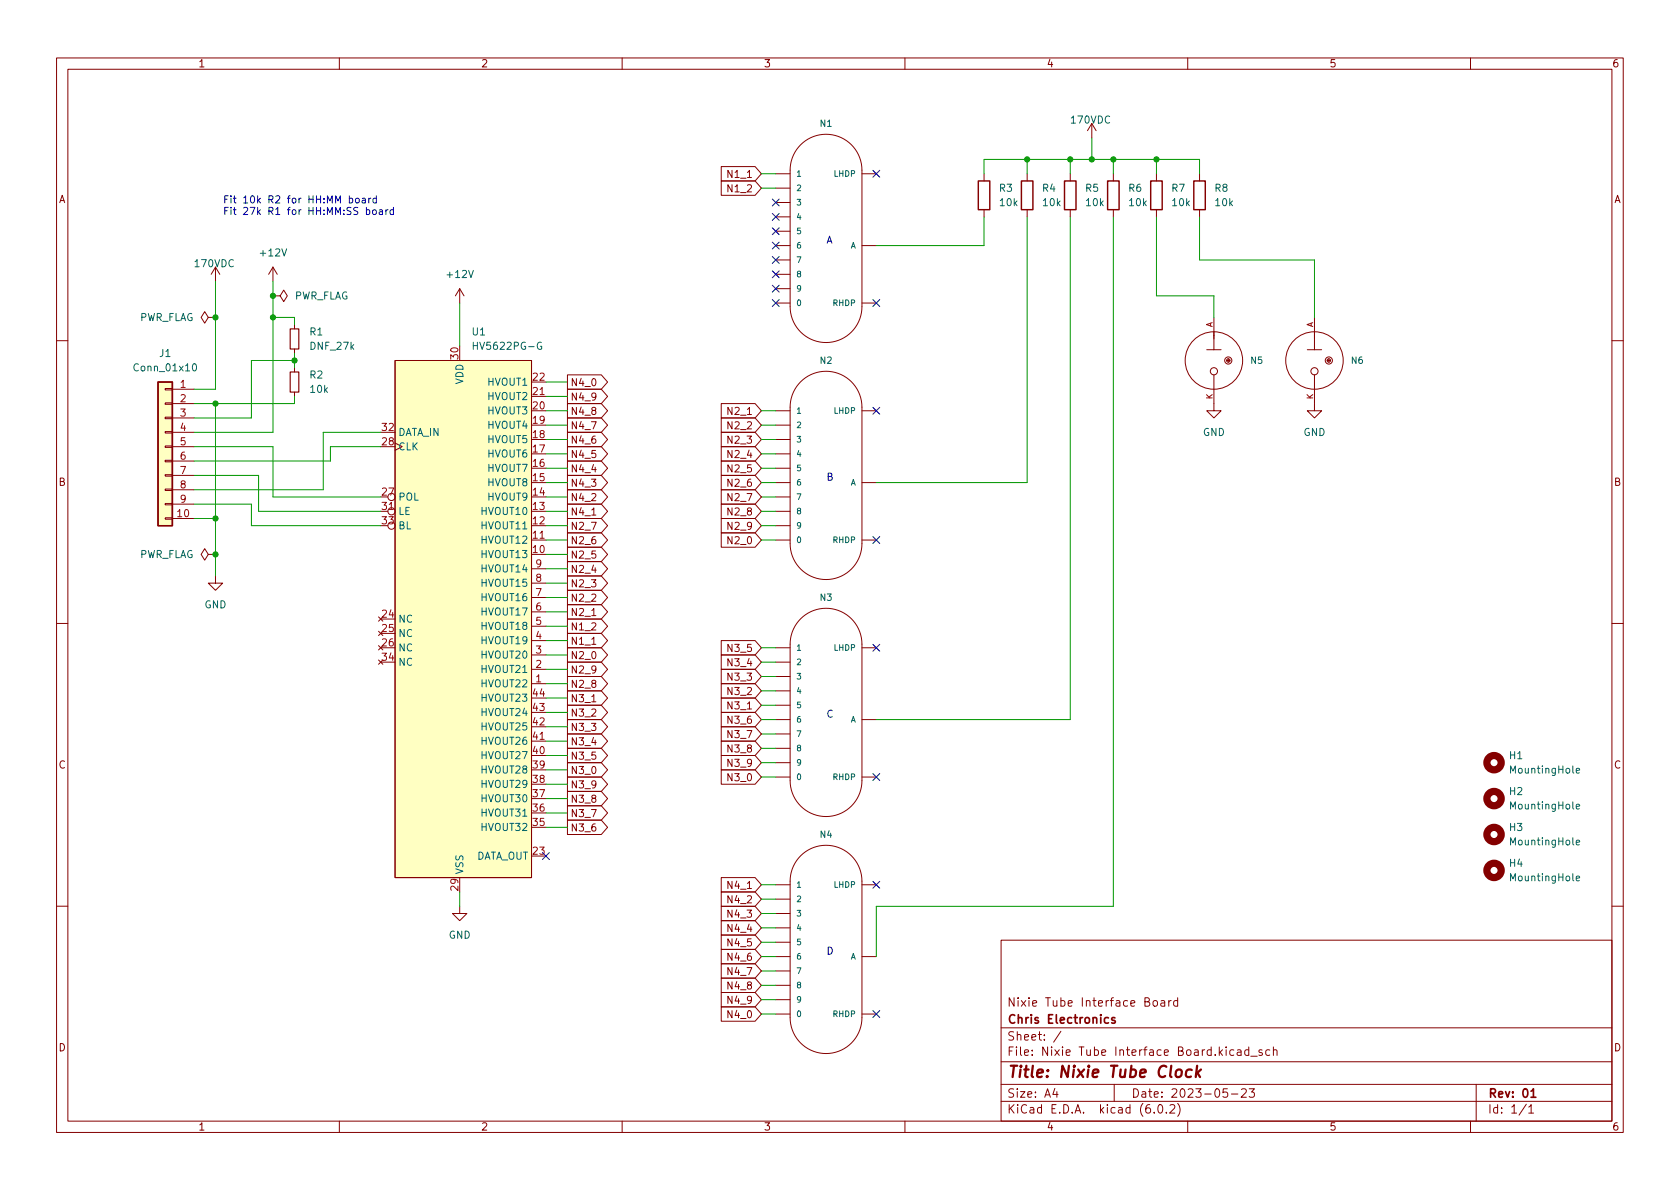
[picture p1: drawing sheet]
<svg xmlns="http://www.w3.org/2000/svg" width="297mm" height="210mm" viewBox="0 0 297 210" stroke-linecap="round" stroke-linejoin="round" font-family="sans-serif">
<g fill="none" stroke="#840000" stroke-width=".18">
<path d="M10 10.2h277v190.1h-277zM12 12.2h273v186.1h-273zM60 10.2v2M110 10.2v2M160 10.2v2M210 10.2v2M260 10.2v2M127.5 32h6l1.1 1.3-1.1 1.2h-6zM127.5 29.5h6l1.1 1.2-1.1 1.3h-6zM137.2 30.7h2.5M137.2 33.3h2.5M137.2 35.8h2.5"/>
<path d="M137.2 38.3h2.5M141.6 25.6a6.4 6.4 0 0 1 6.9-1.4 6.4 6.4 0 0 1 3.9 5.9v24.1a6.4 6.4 0 0 1-6.4 6.4 6.4 6.4 0 0 1-6.3-6.4v-24.1a6.4 6.4 0 0 1 1.9-4.5zM152.4 30.7h2.5M174 30.7v1.3M174 37.1v1.2M181.6 30.7v1.3M181.6 37.1v1.2M189.2 30.7v1.3M189.2 37.1v1.2M193 21.8l-.7 1.3M193 21.8v2.6M193 21.8l.8 1.3"/>
<path d="M196.8 30.7v1.3M196.8 37.1v1.2M204.5 30.7v1.3M204.5 37.1v1.2M212.1 30.7v1.3M212.1 37.1v1.2M36.8 56.1l-.6-1-.6 1 .6 1 .6-1h1.3M38.1 56.1h.1M38.1 47.2l-.8 1.3M38.1 47.2v2.6M38.1 47.2l.8 1.3M48.3 52.3h1.2l.7-1 .6 1-.6 1-.7-1"/>
<path d="M48.3 52.3h.1M48.3 47.2l-.8 1.3M48.3 47.2v2.6M48.3 47.2l.7 1.3M52.1 57.4v.8M81.3 51l-.8 1.3M81.3 51v2.6M81.3 51l.7 1.3M137.2 53.6h2.5M137.2 40.9h2.5M137.2 43.4h2.5M137.2 46h2.5"/>
<path d="M137.2 48.5h2.5M137.2 51h2.5M152.4 53.6h2.5M152.4 43.4h2.5M214.6 56.1v5.7M232.4 56.1v5.7M10 60.2h2M29.2 78.9h1.3v.2h-1.3zM29.2 76.3h1.3v.3h-1.3zM29.2 73.8h1.3v.2h-1.3zM29.2 71.2h1.3v.3h-1.3zM29.2 68.7h1.3v.3h-1.3z"/>
<path d="M30.5 68.8h3.8M30.5 71.4h3.8M30.5 73.9h3.8M30.5 76.4h3.8M30.5 79h3.8M52.1 61.7v.8M52.1 65v.8M52.1 69.3v.8M69.8 63.7h24.2v91.5h-24.2zM94 70.1h2.5M100.3 66.3h6l1.1 1.3-1.1 1.2h-6zM100.3 68.8h6l1.1 1.3-1.1 1.3h-6z"/>
<path d="M100.3 71.4h6l1.1 1.2-1.1 1.3h-6zM100.3 79h6l1.1 1.3-1.1 1.2h-6zM100.3 73.9h6l1.1 1.3-1.1 1.2h-6zM100.3 76.4h6l1.1 1.3-1.1 1.3h-6zM127.5 71.4h6l1.1 1.2-1.1 1.3h-6zM127.5 76.4h6l1.1 1.3-1.1 1.3h-6zM127.5 79h6l1.1 1.3-1.1 1.2h-6zM127.5 73.9h6l1.1 1.3-1.1 1.2h-6zM137.2 72.6h2.5M137.2 75.2h2.5M137.2 77.7h2.5M141.6 67.5a6.4 6.4 0 0 1 6.9-1.4 6.4 6.4 0 0 1 3.9 5.9v24.1a6.4 6.4 0 0 1-6.4 6.4 6.4 6.4 0 0 1-6.3-6.4v-24.1a6.4 6.4 0 0 1 1.9-4.5z"/>
<path d="M152.4 72.6h2.5M213.4 61.8h2.5M214.6 66.3v6.3h1.3l-1.3 1.3-1.2-1.3h1.2M216.9 63.7h.6M217.2 63.4v.7M231.1 61.8h2.6M232.4 66.3v6.3h1.3l-1.3 1.3-1.3-1.3h1.3M234.6 63.7h.7M234.9 63.4v.7M285 60.2h2M29.2 91.6h1.3v.2h-1.3zM29.2 89h1.3v.3h-1.3z"/>
<path d="M29.2 86.5h1.3v.2h-1.3zM29.2 83.9h1.3v.3h-1.3zM29.2 81.4h1.3v.3h-1.3zM30.5 91.7h3.8M30.5 81.5h3.8M30.5 84.1h3.8M30.5 86.6h3.8M30.5 89.1h3.8M36.8 98l-.6-1-.6 1 .6 1.1 .6-1.1h1.3M38.1 98h.1M94 95.5h2.5M100.3 91.7h6l1.1 1.3-1.1 1.2h-6z"/>
<path d="M100.3 89.1h6l1.1 1.3-1.1 1.3h-6zM100.3 86.6h6l1.1 1.3-1.1 1.2h-6zM100.3 84.1h6l1.1 1.2-1.1 1.3h-6zM100.3 81.5h6l1.1 1.3-1.1 1.3h-6zM100.3 96.8h6l1.1 1.2-1.1 1.3h-6zM100.3 94.2h6l1.1 1.3-1.1 1.3h-6zM100.3 99.3h6l1.1 1.3-1.1 1.2h-6zM104.6 91.1h.8M127.5 86.6h6l1.1 1.3-1.1 1.2h-6zM127.5 84.1h6l1.1 1.2-1.1 1.3h-6zM127.5 81.5h6l1.1 1.3-1.1 1.3h-6zM127.5 94.2h6l1.1 1.3-1.1 1.3h-6z"/>
<path d="M127.5 91.7h6l1.1 1.3-1.1 1.2h-6zM127.5 89.1h6l1.1 1.3-1.1 1.3h-6zM137.2 95.5h2.5M137.2 80.3h2.5M137.2 82.8h2.5M137.2 85.3h2.5M137.2 87.9h2.5M137.2 90.4h2.5M137.2 93h2.5M152.4 95.5h2.5M152.4 85.3h2.5M10 110.2h2"/>
<path d="M38.1 101.8v1.3h1.3l-1.3 1.3-1.3-1.3h1.3M66.9 109.1l.8 .7M66.9 111.6l.8 .8M66.9 114.2l.8 .7M66.9 116.7l.8 .8M67.7 109.1l-.8 .7M67.7 111.6l-.8 .8M67.7 114.2l-.8 .7M67.7 116.7l-.8 .8M94 118.4h2.5M94 115.8h2.5M94 113.3h2.5"/>
<path d="M94 110.7h2.5M94 108.2h2.5M94 105.7h2.5M94 103.1h2.5M94 100.6h2.5M100.3 106.9h6l1.1 1.3-1.1 1.3h-6zM100.3 109.5h6l1.1 1.2-1.1 1.3h-6zM100.3 114.5h6l1.1 1.3-1.1 1.3h-6zM100.3 104.4h6l1.1 1.3-1.1 1.2h-6zM100.3 112h6l1.1 1.3-1.1 1.2h-6zM100.3 119.6h6l1.1 1.3-1.1 1.3h-6zM100.3 117.1h6l1.1 1.3-1.1 1.2h-6z"/>
<path d="M100.3 101.8h6l1.1 1.3-1.1 1.3h-6zM104.6 108.9h.8M104.6 113.9h.8M127.5 113.3h6l1.1 1.2-1.1 1.3h-6zM127.5 118.4h6l1.1 1.2-1.1 1.3h-6zM127.5 115.8h6l1.1 1.3-1.1 1.3h-6zM137.2 114.5h2.5M137.2 117.1h2.5M137.2 119.6h2.5M141.6 109.4a6.4 6.4 0 0 1 6.9-1.4 6.4 6.4 0 0 1 3.9 5.9v24.2a6.4 6.4 0 0 1-6.4 6.3 6.4 6.4 0 0 1-6.3-6.3v-24.2a6.4 6.4 0 0 1 1.9-4.5zM152.4 114.5h2.5M285 110.2h2"/>
<path d="M94 120.9h2.5M94 131.1h2.5M100.3 134.9h6l1.1 1.2-1.1 1.3h-6zM100.3 132.3h6l1.1 1.3-1.1 1.3h-6zM100.3 137.4h6l1.1 1.3-1.1 1.2h-6zM100.3 139.9h6l1.1 1.3-1.1 1.3h-6zM100.3 129.8h6l1.1 1.3-1.1 1.2h-6zM100.3 122.2h6l1.1 1.2-1.1 1.3h-6zM100.3 127.2h6l1.1 1.3-1.1 1.3h-6zM100.3 124.7h6l1.1 1.3-1.1 1.2h-6zM104.6 124.1h.8M127.5 133.6h6l1.1 1.3-1.1 1.2h-6z"/>
<path d="M127.5 136.1h6l1.1 1.3-1.1 1.3h-6zM127.5 131.1h6l1.1 1.2-1.1 1.3h-6zM127.5 120.9h6l1.1 1.3-1.1 1.2h-6zM127.5 126h6l1.1 1.2-1.1 1.3h-6zM127.5 123.4h6l1.1 1.3-1.1 1.3h-6zM127.5 128.5h6l1.1 1.3-1.1 1.3h-6zM137.2 137.4h2.5M137.2 122.2h2.5M137.2 124.7h2.5M137.2 127.2h2.5M137.2 129.8h2.5M137.2 132.3h2.5"/>
<path d="M137.2 134.9h2.5M152.4 137.4h2.5M152.4 127.2h2.5M100.3 145h6l1.1 1.3-1.1 1.3h-6zM100.3 142.5h6l1.1 1.3-1.1 1.2h-6zM127.5 157.7h6l1.1 1.3-1.1 1.3h-6zM127.5 155.2h6l1.1 1.3-1.1 1.2h-6zM137.2 156.5h2.5M137.2 159h2.5M141.6 151.3a6.4 6.4 0 0 1 6.9-1.3 6.4 6.4 0 0 1 3.9 5.8v24.2a6.4 6.4 0 0 1-6.4 6.3 6.4 6.4 0 0 1-6.3-6.3v-24.2a6.4 6.4 0 0 1 1.9-4.5zM152.4 156.5h2.5M10 160.2h2"/>
<path d="M81.3 160.3v1.2h1.2l-1.2 1.3-1.3-1.3h1.3M127.5 165.3h6l1.1 1.3-1.1 1.3h-6zM127.5 160.3h6l1.1 1.2-1.1 1.3h-6zM127.5 162.8h6l1.1 1.3-1.1 1.2h-6zM127.5 167.9h6l1.1 1.3-1.1 1.2h-6zM127.5 175.5h6l1.1 1.3-1.1 1.2h-6zM127.5 173h6l1.1 1.2-1.1 1.3h-6zM127.5 178h6l1.1 1.3-1.1 1.3h-6zM127.5 170.4h6l1.1 1.3-1.1 1.3h-6zM137.2 179.3h2.5M137.2 161.5h2.5M137.2 164.1h2.5"/>
<path d="M137.2 166.6h2.5M137.2 169.2h2.5M137.2 171.7h2.5M137.2 174.2h2.5M137.2 176.8h2.5M152.4 179.3h2.5M152.4 169.2h2.5M177 166.3h108v32h-108zM204 177l.4-.1 .2 .3v.4l-.2 .3h-.4l-.1-.3v-.4zM205.3 177h.6v.9M205.9 177.3l-.5 .1a.29 .29 0 0 0-.2 .2 .29 .29 0 0 0 .2 .3h.5M206.6 176.9v1"/>
<path d="M207.1 176.9l-.3 .1-.2 .2M208.2 177l-.4-.1-.3 .3v.4l.1 .3h.6M208.2 176.4v1.5M285 160.2h2M60 198.3v2M110 198.3v2M160 198.3v2M177 194.8h108M177 191.8h108M177 187.8h108M177 181.8h108M186.5 192.5l-.4 1h1"/>
<path d="M186.9 193v1M187.6 182.4l-1.3 1.9M197 191.8v3M204.1 196.7v.1M204.9 195.4l.2-.1a.81 .81 0 0 1 .6 .7 .81 .81 0 0 1-.3 .8h-.2a.81 .81 0 0 1-.6-.6 .81 .81 0 0 1 .3-.8zM206.2 196.7v.1M206.9 195.5l.5-.2 .2 .2 .1 .3-.9 1h.9M208.2 195.1a1.72 1.72 0 0 1 0 2.3M210 198.3v2M217 192.5h-.7l-.1 .7 .2-.1 .5 .1 .2 .2-.1 .5-.2 .1-.6-.1M217.7 193.5h1.2M218.1 185.7l-.4-.1-.3 .3v.4l.2 .3h.5"/>
<path d="M218.8 185.7h.6v.9M219.4 186l-.5 .1a.29 .29 0 0 0-.2 .2 .29 .29 0 0 0 .2 .3h.5M219.5 192.7l.6-.2 .2 .2 .1 .3-1 1h1M220.8 185.7l-.4-.1-.3 .3v.4l.1 .3h.6M220.8 185.1v1.5M220.9 192.5h.9l-.5 .6 .4 .1v.7l-.2 .1h-.4l-.2-.1M221.1 186.8h1.2M223.1 185.7l-.3-.1-.2 .2v.3l.5 .1v.4h-.5M224.5 185.7l-.4-.1-.3 .3v.4l.1 .3h.6M225.1 185.8l.3-.2 .3 .1 .1 .9M225.1 185.1v1.5M260 198.3v2"/>
<path d="M261 191.8v6.5M269.9 195.3l-1.3 1.9M270.3 195.8l.4-.5v1.5M270.3 196.8h.9"/>
<circle cx="214.6" cy="63.7" r="5.1"/>
<circle cx="214.6" cy="65.7" r=".63"/>
<circle cx="217.2" cy="63.7" r=".63"/>
<circle cx="217.2" cy="63.7" r=".3"/>
<circle cx="232.4" cy="63.7" r="5.1"/>
<circle cx="232.4" cy="65.7" r=".63"/>
<circle cx="234.9" cy="63.7" r=".63"/>
<circle cx="234.9" cy="63.7" r=".3"/>
<circle cx="69.2" cy="93" r=".63"/>
<circle cx="69.2" cy="90.4" r=".63"/>
<circle cx="69.2" cy="87.9" r=".63"/>
</g>
<path d="M196 180l-.4-.1-.3 .3v.4l.1 .3h.6M197.1 180l-.3-.1-.2 .2v.3l.5 .1v.4h-.5M270.7 193l.4-.5v1.5M270.7 194h.9" fill="none" stroke="#840000" stroke-width=".3"/>
<path d="M210.7 189.2a.66 .66 0 0 0-1 .3v.6l.1 .3 .2 .1 .6-.1M211.7 188.5l-.3 2M211.7 189.7l.5 .8M212.3 189.1l-.8 .8" fill="none" stroke="#840000" stroke-width=".4"/>
<path d="M173 32h2v5.1h-2zM180.6 32h2v5.1h-2zM188.2 32h2v5.1h-2zM195.8 32h2.1v5.1h-2.1zM203.5 32h2v5.1h-2zM211.1 32h2v5.1h-2zM27.9 67.6h2.6v25.4h-2.6z" fill="none" stroke="#840000" stroke-width=".25"/>
<g fill="#ffffc2" stroke="#ffffc2" stroke-width=".18">
<path d="M69.8 63.7h24.2v91.5h-24.2z"/>
<path d="M27.9 67.6h2.6v25.4h-2.6z"/>
</g>
<path d="M34.1 64.4l.2-.1a.68 .68 0 0 1 .5 .7 .68 .68 0 0 1-.5 .6l-.2-.1-.1-.4zM83.7 60.5v1.3M83.7 61.1h.7M95.7 60.6a.59 .59 0 0 0-.7 .5 .59 .59 0 0 0 .7 .6l.1-.5h-.3M278.7 136.3l.6-.1-.1-.3h-.3l-.2 .1 .1 .7h.4M278.7 155.3l.6-.1-.1-.2-.3-.1-.2 .2 .1 .6h.4M278.7 142.6l.6-.1-.1-.2-.3-.1-.2 .2 .1 .6h.4M278.7 149l.6-.1-.1-.3h-.3l-.2 .1 .1 .7h.4" fill="none" stroke="#006464" stroke-width=".18"/>
<path d="M51.3 58.2h1.5v3.5h-1.5zM51.3 65.8h1.5v3.5h-1.5z" fill="none" stroke="#840000" stroke-width=".2"/>
<g fill="none" stroke="#840000" stroke-width="1.3">
<circle cx="264.2" cy="134.9" r="1.27"/>
<circle cx="264.2" cy="141.2" r="1.27"/>
<circle cx="264.2" cy="147.6" r="1.27"/>
<circle cx="264.2" cy="153.9" r="1.27"/>
</g>
<g fill="none" stroke="#0000c2" stroke-width=".18">
<path d="M61.8 35.1l.3-.1 .3 .3-.2 .5h-.4M63 35.1l.3-.1 .2 .3v.4l-.2 .2-.3-.1-.1-.1zM64.1 35.1h.4l.1 .8M64.6 35.3l-.4 .1-.2 .2 .2 .3 .4-.1M64.8 37.2l.3-.1 .3 .2-.1 .6h-.5M65.2 35v.9M65.6 35l-.4 .3M65.9 37.2l.2-.1 .4 .1v.5l-.1 .2h-.3l-.2-.1zM66.5 35.1l-.3-.1-.3 .3 .2 .5h.4M66.5 34.6v1.3M67.1 37.2h.5v.7M67.6 37.4l-.4 .1-.2 .1 .2 .3h.4"/>
<path d="M68.2 37.1v.8M68.6 37.1l-.4 .2M69.6 37.2l-.4-.1-.2 .2 .1 .6h.5M69.6 36.7v1.2"/>
</g>
<g fill="none" stroke="#009600" stroke-width=".18">
<path d="M134.6 33.3h2.6M134.6 30.7h2.6M174 38.3v5.1h-19.1M174 30.7v-2.5h38.1v2.5M181.6 38.3v47h-26.7M181.6 28.2v2.5M189.2 28.2v2.5M189.2 38.3v88.9h-34.3M193 24.4v3.8M196.8 28.2v2.5M196.8 38.3v122h-41.9v8.9M204.5 28.2v2.5"/>
<path d="M204.5 38.3v14h10.1v3.8M212.1 38.3v7.7h20.3v10.1M38.1 49.8v19h-3.8M48.3 49.8v26.6h-14M48.3 56.1h3.8v1.3M81.3 53.6v7.6M34.3 79h14v8.9h19M38.1 71.4v30.4M52.1 62.5v2.5M52.1 70.1v1.3h-17.8M52.1 63.7h-7.7v10.2h-10.1M67.3 79h-8.9v2.5h-24.1"/>
<path d="M67.3 76.4h-10.2v10.2h-22.8M96.5 72.6h3.8M96.5 77.7h3.8M96.5 75.2h3.8M96.5 67.6h3.8M96.5 70.1h3.8M134.6 72.6h2.6M134.6 77.7h2.6M134.6 75.2h2.6M34.3 89.1h10.1v3.9h22.9M34.3 84.1h11.4v6.3h21.6M34.3 91.7h3.8"/>
<path d="M96.5 95.5h3.8M96.5 87.9h3.8M96.5 90.4h3.8M96.5 93h3.8M96.5 82.8h3.8M96.5 80.3h3.8M96.5 85.3h3.8M96.5 98h3.8M134.6 95.5h2.6M134.6 87.9h2.6M134.6 90.4h2.6M134.6 93h2.6"/>
<path d="M134.6 82.8h2.6M134.6 80.3h2.6M134.6 85.3h2.6M96.5 113.3h3.8M96.5 105.7h3.8M96.5 110.7h3.8M96.5 115.8h3.8M96.5 108.2h3.8M96.5 103.1h3.8M96.5 118.4h3.8M96.5 100.6h3.8M134.6 114.5h2.6"/>
<path d="M134.6 117.1h2.6M134.6 119.6h2.6M96.5 120.9h3.8M96.5 128.5h3.8M96.5 126h3.8M96.5 131.1h3.8M96.5 138.7h3.8M96.5 136.1h3.8M96.5 133.6h3.8M96.5 123.4h3.8M134.6 127.2h2.6M134.6 132.3h2.6"/>
<path d="M134.6 124.7h2.6M134.6 122.2h2.6M134.6 137.4h2.6M134.6 134.9h2.6M134.6 129.8h2.6M81.3 157.7v2.6M96.5 141.2h3.8M96.5 143.8h3.8M96.5 146.3h3.8M134.6 156.5h2.6M134.6 159h2.6M134.6 166.6h2.6"/>
<path d="M134.6 164.1h2.6M134.6 169.2h2.6M134.6 161.5h2.6M134.6 176.8h2.6M134.6 179.3h2.6M134.6 171.7h2.6M134.6 174.2h2.6"/>
</g>
<g fill="none" stroke="#000084" stroke-width=".18">
<path d="M136.6 37.7l1.2 1.3M136.6 35.2l1.2 1.2M137.8 37.7l-1.2 1.3M137.8 35.2l-1.2 1.2M154.3 30.1l1.2 1.2M155.5 30.1l-1.2 1.2M136.6 42.8l1.2 1.2M136.6 40.3l1.2 1.2M136.6 50.4l1.2 1.3M136.6 47.9l1.2 1.2M136.6 53l1.2 1.2M136.6 45.4l1.2 1.2"/>
<path d="M137.8 42.8l-1.2 1.2M137.8 40.3l-1.2 1.2M137.8 50.4l-1.2 1.3M137.8 47.9l-1.2 1.2M137.8 53l-1.2 1.2M137.8 45.4l-1.2 1.2M154.3 53l1.2 1.2M155.5 53l-1.2 1.2M154.3 72l1.2 1.2M155.5 72l-1.2 1.2M154.3 94.9l1.2 1.2M155.5 94.9l-1.2 1.2"/>
<path d="M154.3 113.9l1.2 1.3M155.5 113.9l-1.2 1.3M154.3 136.8l1.2 1.2M155.5 136.8l-1.2 1.2M95.9 150.8l1.2 1.2M97.1 150.8l-1.2 1.2M154.3 155.8l1.2 1.3M155.5 155.8l-1.2 1.3M154.3 178.7l1.2 1.2M155.5 178.7l-1.2 1.2"/>
</g>
<g fill="#009600" stroke="#009600" stroke-width=".18">
<circle cx="189.2" cy="28.2" r=".46"/>
<circle cx="181.6" cy="28.2" r=".46"/>
<circle cx="52.1" cy="63.7" r=".46"/>
<circle cx="38.1" cy="91.7" r=".46"/>
<circle cx="38.1" cy="98" r=".46"/>
<circle cx="48.3" cy="56.1" r=".46"/>
<circle cx="38.1" cy="56.1" r=".46"/>
<circle cx="38.1" cy="71.4" r=".46"/>
<circle cx="48.3" cy="52.3" r=".46"/>
<circle cx="204.5" cy="28.2" r=".46"/>
<circle cx="196.8" cy="28.2" r=".46"/>
<circle cx="193" cy="28.2" r=".46"/>
</g>
<text font-size="2.8" fill="#840000" x="178" y="190.6">Title: Nixie Tube Clock</text>
<g font-size="2.1" fill="#840000">
<text x="178" y="178">Nixie Tube Interface Board</text>
<text x="178" y="184">Sheet: /</text>
<text x="178" y="181">Chris Electronics</text>
<text x="178" y="186.7">File: Nixie Tube Interface Board.kicad_sch</text>
<text x="178" y="196.9">KiCad E.D.A. kicad (6.0.2)</text>
<text x="178" y="194.1">Size: A4</text>
<text x="200" y="194.1">Date: 2023-05-23</text>
<text x="263" y="194.1">Rev: 01</text>
<text x="263" y="196.9">Id: 1/1</text>
</g>
<g font-size="1.8" fill="#840000">
<text x="35" y="11.9">1</text>
<text x="85" y="11.9">2</text>
<text x="135" y="11.9">3</text>
<text x="185" y="11.9">4</text>
<text x="235" y="11.9">5</text>
<text x="285" y="11.9">6</text>
<text x="10.3" y="35.9">A</text>
<text x="129" y="34">N1_2</text>
<text x="129" y="31.5">N1_1</text>
<text x="285.3" y="35.9">A</text>
<text x="100.8" y="68.3">N4_0</text>
<text x="100.8" y="70.8">N4_9</text>
<text x="100.8" y="73.4">N4_8</text>
<text x="100.8" y="75.9">N4_7</text>
<text x="129" y="73.4">N2_1</text>
<text x="129" y="75.9">N2_2</text>
<text x="100.8" y="81">N4_5</text>
<text x="100.8" y="83.5">N4_4</text>
<text x="100.8" y="78.4">N4_6</text>
<text x="129" y="83.5">N2_5</text>
<text x="129" y="78.4">N2_3</text>
<text x="129" y="81">N2_4</text>
<text x="10.3" y="85.9">B</text>
<text x="100.8" y="88.6">N4_2</text>
<text x="100.8" y="86.1">N4_3</text>
<text x="129" y="88.6">N2_7</text>
<text x="129" y="86.1">N2_6</text>
<text x="285.3" y="85.9">B</text>
<text x="100.8" y="93.7">N2_7</text>
<text x="100.8" y="91.1">N4_1</text>
<text x="129" y="93.7">N2_9</text>
<text x="129" y="91.1">N2_8</text>
<text x="100.8" y="98.8">N2_5</text>
<text x="100.8" y="96.2">N2_6</text>
<text x="100.8" y="101.3">N2_4</text>
<text x="129" y="96.2">N2_0</text>
<text x="100.8" y="106.4">N2_2</text>
<text x="100.8" y="103.8">N2_3</text>
<text x="100.8" y="108.9">N2_1</text>
<text x="100.8" y="111.5">N1_2</text>
<text x="100.8" y="116.5">N2_0</text>
<text x="100.8" y="114">N1_1</text>
<text x="100.8" y="119.1">N2_9</text>
<text x="129" y="115.3">N3_5</text>
<text x="129" y="117.8">N3_4</text>
<text x="100.8" y="121.6">N2_8</text>
<text x="100.8" y="124.2">N3_1</text>
<text x="129" y="122.9">N3_2</text>
<text x="129" y="125.4">N3_1</text>
<text x="129" y="120.4">N3_3</text>
<text x="100.8" y="131.8">N3_4</text>
<text x="100.8" y="129.2">N3_3</text>
<text x="100.8" y="126.7">N3_2</text>
<text x="129" y="128">N3_6</text>
<text x="129" y="130.5">N3_7</text>
<text x="10.3" y="135.9">C</text>
<text x="100.8" y="136.9">N3_0</text>
<text x="100.8" y="134.3">N3_5</text>
<text x="129" y="135.6">N3_9</text>
<text x="129" y="133.1">N3_8</text>
<text x="285.3" y="135.9">C</text>
<text x="100.8" y="139.4">N3_9</text>
<text x="100.8" y="141.9">N3_8</text>
<text x="129" y="138.1">N3_0</text>
<text x="100.8" y="147">N3_6</text>
<text x="100.8" y="144.5">N3_7</text>
<text x="129" y="159.7">N4_2</text>
<text x="129" y="157.2">N4_1</text>
<text x="129" y="167.3">N4_5</text>
<text x="129" y="162.3">N4_3</text>
<text x="129" y="164.8">N4_4</text>
<text x="129" y="169.9">N4_6</text>
<text x="129" y="172.4">N4_7</text>
<text x="129" y="177.5">N4_9</text>
<text x="129" y="175">N4_8</text>
<text x="10.3" y="185.9">D</text>
<text x="129" y="180">N4_0</text>
<text x="285.3" y="185.9">D</text>
<text x="35" y="199.9">1</text>
<text x="85" y="199.9">2</text>
<text x="135" y="199.9">3</text>
<text x="185" y="199.9">4</text>
<text x="235" y="199.9">5</text>
<text x="285" y="199.9">6</text>
</g>
<g font-size="1.8" fill="#006464">
<text x="189.5" y="21.8">170VDC</text>
<text x="176.7" y="33.9">R3</text>
<text x="184.3" y="33.9">R4</text>
<text x="192" y="33.9">R5</text>
<text x="199.6" y="33.9">R6</text>
<text x="207.2" y="33.9">R7</text>
<text x="214.8" y="33.9">R8</text>
<text x="176.9" y="36.4">10k</text>
<text x="184.5" y="36.4">10k</text>
<text x="192.1" y="36.4">10k</text>
<text x="199.7" y="36.4">10k</text>
<text x="207.3" y="36.4">10k</text>
<text x="215" y="36.4">10k</text>
<text x="34.5" y="47.2">170VDC</text>
<text x="46.2" y="45.3">+12V</text>
<text x="51.9" y="53">PWR_FLAG</text>
<text x="79.2" y="49.1">+12V</text>
<text x="24.5" y="56.8">PWR_FLAG</text>
<text x="54.8" y="59.3">R1</text>
<text x="83.5" y="59.3">U1</text>
<text x="24" y="65.7">Conn_01x10</text>
<text x="28.2" y="63.1">J1</text>
<text x="55" y="61.8">DNF_27k</text>
<text x="84.2" y="61.8">HV5622PG-G</text>
<text x="54.8" y="66.9">R2</text>
<text x="54.9" y="69.5">10k</text>
<text x="81.9" y="68" transform="rotate(-90 81.9 68)">VDD</text>
<text x="86.3" y="70.7">HVOUT2</text>
<text x="86.3" y="68.2">HVOUT1</text>
<text x="70.4" y="77.1">DATA_IN</text>
<text x="86.3" y="75.8">HVOUT4</text>
<text x="86.3" y="73.3">HVOUT3</text>
<text x="212.7" y="77.1">GND</text>
<text x="230.4" y="77.1">GND</text>
<text x="70.4" y="79.6">CLK</text>
<text x="86.3" y="83.4">HVOUT7</text>
<text x="86.3" y="80.9">HVOUT6</text>
<text x="86.3" y="78.4">HVOUT5</text>
<text x="70.4" y="88.5">POL</text>
<text x="86.3" y="88.5">HVOUT9</text>
<text x="86.3" y="86">HVOUT8</text>
<text x="70.4" y="91.1">LE</text>
<text x="70.4" y="93.6">BL</text>
<text x="85.3" y="93.6">HVOUT11</text>
<text x="85.3" y="91.1">HVOUT10</text>
<text x="24.5" y="98.7">PWR_FLAG</text>
<text x="85.3" y="98.7">HVOUT13</text>
<text x="85.3" y="96.1">HVOUT12</text>
<text x="85.3" y="101.2">HVOUT14</text>
<text x="36.1" y="107.6">GND</text>
<text x="85.3" y="106.3">HVOUT16</text>
<text x="85.3" y="103.8">HVOUT15</text>
<text x="70.4" y="110.1">NC</text>
<text x="70.4" y="112.6">NC</text>
<text x="85.3" y="113.9">HVOUT19</text>
<text x="85.3" y="111.4">HVOUT18</text>
<text x="85.3" y="108.8">HVOUT17</text>
<text x="70.4" y="115.2">NC</text>
<text x="70.4" y="117.7">NC</text>
<text x="85.3" y="119">HVOUT21</text>
<text x="85.3" y="116.5">HVOUT20</text>
<text x="85.3" y="121.5">HVOUT22</text>
<text x="85.3" y="124.1">HVOUT23</text>
<text x="85.3" y="131.7">HVOUT26</text>
<text x="85.3" y="129.2">HVOUT25</text>
<text x="85.3" y="126.6">HVOUT24</text>
<text x="85.3" y="136.8">HVOUT28</text>
<text x="85.3" y="134.2">HVOUT27</text>
<text x="266.9" y="134.2">H1</text>
<text x="267.3" y="136.8">MountingHole</text>
<text x="85.3" y="141.9">HVOUT30</text>
<text x="85.3" y="139.3">HVOUT29</text>
<text x="266.9" y="140.6">H2</text>
<text x="267.3" y="143.1">MountingHole</text>
<text x="85.3" y="146.9">HVOUT32</text>
<text x="85.3" y="144.4">HVOUT31</text>
<text x="266.9" y="146.9">H3</text>
<text x="267.3" y="149.5">MountingHole</text>
<text x="81.9" y="154.7" transform="rotate(-90 81.9 154.7)">VSS</text>
<text x="83.8" y="152">DATA_OUT</text>
<text x="266.9" y="153.3">H4</text>
<text x="267.3" y="155.8">MountingHole</text>
<text x="79.3" y="166">GND</text>
</g>
<g font-size="1.8" fill="#0000c2">
<text x="39.4" y="36">Fit 10k R2 for HH:MM board</text>
<text x="39.4" y="38">Fit 27k R1 for HH:MM:SS board</text>
<text x="146" y="43.1">A</text>
<text x="146" y="85">B</text>
<text x="146" y="126.9">C</text>
<text x="146" y="168.8">D</text>
</g>
<g font-size="1.8" fill="#a90000">
<text x="81" y="63.5" transform="rotate(-90 81 63.5)">30</text>
<text x="31.9" y="68.6">1</text>
<text x="31.9" y="71.1">2</text>
<text x="94.3" y="69.8">21</text>
<text x="94.3" y="67.3">22</text>
<text x="31.9" y="73.7">3</text>
<text x="31.9" y="76.2">4</text>
<text x="67.6" y="76.2">32</text>
<text x="94.3" y="77.5">18</text>
<text x="94.3" y="74.9">19</text>
<text x="94.3" y="72.4">20</text>
<text x="31.9" y="78.7">5</text>
<text x="31.9" y="81.3">6</text>
<text x="31.9" y="83.8">7</text>
<text x="67.6" y="78.7">28</text>
<text x="94.3" y="82.5">16</text>
<text x="94.3" y="80">17</text>
<text x="31.9" y="86.4">8</text>
<text x="31.9" y="88.9">9</text>
<text x="67.6" y="87.6">27</text>
<text x="94.3" y="87.6">14</text>
<text x="94.3" y="85.1">15</text>
<text x="31.4" y="91.4">10</text>
<text x="67.6" y="90.2">31</text>
<text x="67.6" y="92.7">33</text>
<text x="94.3" y="95.2">11</text>
<text x="94.3" y="92.7">12</text>
<text x="94.3" y="90.2">13</text>
<text x="94.3" y="97.8">10</text>
<text x="94.8" y="100.3">9</text>
<text x="94.8" y="107.9">6</text>
<text x="94.8" y="105.4">7</text>
<text x="94.8" y="102.9">8</text>
<text x="67.6" y="109.2">24</text>
<text x="67.6" y="111.8">25</text>
<text x="94.8" y="113">4</text>
<text x="94.8" y="110.5">5</text>
<text x="67.6" y="114.3">26</text>
<text x="67.6" y="116.8">34</text>
<text x="94.8" y="118.1">2</text>
<text x="94.8" y="115.6">3</text>
<text x="94.3" y="125.7">43</text>
<text x="94.3" y="123.2">44</text>
<text x="94.8" y="120.6">1</text>
<text x="94.3" y="130.8">41</text>
<text x="94.3" y="128.3">42</text>
<text x="94.3" y="135.9">39</text>
<text x="94.3" y="133.3">40</text>
<text x="94.3" y="143.5">36</text>
<text x="94.3" y="141">37</text>
<text x="94.3" y="138.4">38</text>
<text x="94.3" y="146">35</text>
<text x="94.3" y="151.1">23</text>
<text x="81" y="157.4" transform="rotate(-90 81 157.4)">29</text>
</g>
<g font-size="1.6" fill="#006464">
<text x="145" y="22.4">N1</text>
<text x="145" y="64.3">N2</text>
<text x="221.2" y="64.3">N5</text>
<text x="239" y="64.3">N6</text>
<text x="145" y="106.2">N3</text>
<text x="145" y="148.1">N4</text>
</g>
<g font-size="1.4" fill="#006464">
<text x="140.7" y="31.2">1</text>
<text x="140.7" y="33.8">2</text>
<text x="147.5" y="31.2">LHDP</text>
<text x="140.7" y="36.3">3</text>
<text x="140.7" y="38.9">4</text>
<text x="140.7" y="41.4">5</text>
<text x="140.7" y="43.9">6</text>
<text x="140.7" y="46.5">7</text>
<text x="150.4" y="43.9">A</text>
<text x="140.7" y="49">8</text>
<text x="140.7" y="51.6">9</text>
<text x="140.7" y="54.1">0</text>
<text x="147.4" y="54.1">RHDP</text>
<text x="140.7" y="73.1">1</text>
<text x="140.7" y="75.7">2</text>
<text x="147.5" y="73.1">LHDP</text>
<text x="140.7" y="78.2">3</text>
<text x="140.7" y="80.8">4</text>
<text x="140.7" y="83.3">5</text>
<text x="140.7" y="85.8">6</text>
<text x="140.7" y="88.4">7</text>
<text x="150.4" y="85.8">A</text>
<text x="140.7" y="90.9">8</text>
<text x="140.7" y="93.5">9</text>
<text x="140.7" y="96">0</text>
<text x="147.4" y="96">RHDP</text>
<text x="140.7" y="115.1">1</text>
<text x="140.7" y="117.6">2</text>
<text x="147.5" y="115.1">LHDP</text>
<text x="140.7" y="120.1">3</text>
<text x="140.7" y="122.7">4</text>
<text x="140.7" y="125.2">5</text>
<text x="140.7" y="127.8">6</text>
<text x="140.7" y="130.3">7</text>
<text x="150.4" y="127.8">A</text>
<text x="140.7" y="137.9">0</text>
<text x="140.7" y="132.8">8</text>
<text x="140.7" y="135.4">9</text>
<text x="147.4" y="137.9">RHDP</text>
<text x="140.7" y="157">1</text>
<text x="140.7" y="159.5">2</text>
<text x="147.5" y="157">LHDP</text>
<text x="140.7" y="162">3</text>
<text x="140.7" y="164.6">4</text>
<text x="140.7" y="167.1">5</text>
<text x="140.7" y="169.7">6</text>
<text x="140.7" y="172.2">7</text>
<text x="150.4" y="169.7">A</text>
<text x="140.7" y="179.8">0</text>
<text x="140.7" y="174.7">8</text>
<text x="140.7" y="177.3">9</text>
<text x="147.4" y="179.8">RHDP</text>
</g>
<g font-size="1.4" fill="#a90000">
<text x="214.4" y="57.9" transform="rotate(-90 214.4 57.9)">A</text>
<text x="232.2" y="57.9" transform="rotate(-90 232.2 57.9)">A</text>
<text x="214.4" y="70.6" transform="rotate(-90 214.4 70.6)">K</text>
<text x="232.2" y="70.6" transform="rotate(-90 232.2 70.6)">K</text>
</g>
</svg>
